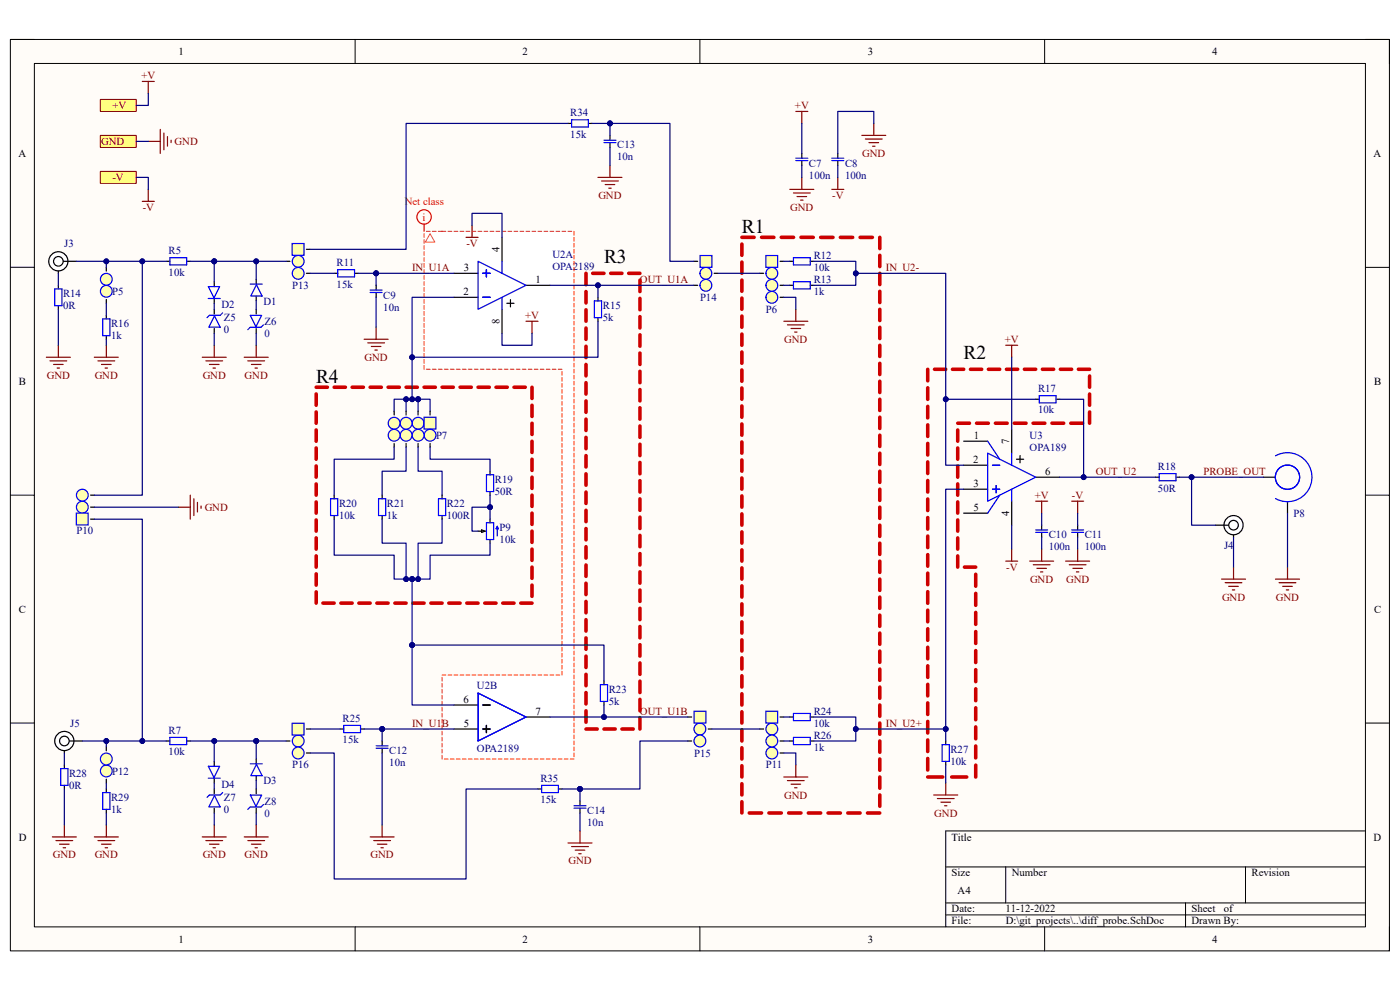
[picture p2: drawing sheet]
<svg xmlns="http://www.w3.org/2000/svg" width="297mm" height="210mm" viewBox="0 0 297 210" stroke-linecap="round" stroke-linejoin="round" font-family="sans-serif">
<path d="M2.2 8.4h292.6v193.3h-292.6z" fill-rule="evenodd" fill="#fffcf8"/>
<path d="M2.2 8.4h292.6v193.3h-292.6z" fill="none" stroke="#000" stroke-width=".21"/>
<path d="M7.3 13.5h282.4v183.1h-282.4z" fill-rule="evenodd" fill="#fffcf8"/>
<g fill="none" stroke="#000" stroke-width=".21">
<path d="M2.2 8.4h5.1M7.3 13.5h282.4v183.1h-282.4zM75.3 8.4v5.1M148.5 8.4v5.1M221.6 8.4v5.1M289.7 8.4h5.1v5.1M2.2 56.7h5.1M289.7 56.7h5.1M2.2 105h5.1M289.7 105.1h5.1M2.2 153.4h5.1M289.7 153.4h5.1"/>
<path d="M289.7 176.3h-89.1v20.3M75.3 196.6v5.1M148.5 196.6v5.1M200.6 183.9h89.1M200.6 191.5h89.1M200.6 194.1h89.1M213.4 183.9v7.6M221.6 196.6v5.1M251.5 191.5v5.1M264.2 183.9v7.6M294.8 196.6v5.1"/>
</g>
<path d="M90 49.1h31.8v111.9h-28v-17.8h25.4v-64.9h-29.2z" fill-rule="evenodd" fill="#fff"/>
<g fill="none" stroke="#000" stroke-width=".25">
<path d="M170.1 32.5v1M170.1 34.1v1M177.7 32.5v1M177.7 34.1v1M12.4 57.2v.8M70.9 58h.8M75.2 58h.8M79.8 60.5v1M79.8 62.1v1M126.9 63.1v.7M126.9 67.4v.8M167.6 60.5h.7"/>
<path d="M171.9 60.5h.8M104 100v.7M204.4 98.7h5.1M204.4 93.6h5.1M214.6 91.1v5M215.6 97.4h1.6M216.4 96.6v1.6M219.7 84.7h.8M224 84.7h.8M70.9 105v.8M70.9 109.4v.7M81.1 105v.8"/>
<path d="M81.1 109.4v.7M93.8 105v.8M93.8 109.4v.7M101.4 112.7h.8M102.2 112.4l.7 .3-.7 .2zM104 104.3v.7M104 110.1v.8M104 114.5v.7M204.4 103.8h5.1M204.4 108.9h5.1M214.6 106.3v5.1M219.7 101.2h5.1"/>
<path d="M221 111.4v1M221 112.9v1.1M228.6 111.4v1M228.6 112.9v1.1M245.2 101.2h.7M249.5 101.2h.7M72.2 154.7h.7M76.5 154.7h.8M81.1 157.2v1M81.1 158.7v1M128.1 144.5v.7M128.1 148.8v.8"/>
<path d="M167.6 157.2h.7M171.9 157.2h.8M200.6 157.2v.8M200.6 161.5v.8"/>
</g>
<g fill="none" stroke="#00f" stroke-width=".25">
<path d="M168.8 33.6h2.6M168.8 34.1h2.6M176.5 33.6h2.5M176.5 34.1h2.5M71.7 57.2h3.5v1.5h-3.5zM168.3 59.8h3.6v1.5h-3.6zM78.5 61.5h2.6M78.5 62.1h2.6M126.1 63.8h1.5v3.6h-1.5zM209.5 96.1l10.2 5.1-10.2 5.1zM209.5 93.6l2.6 3.8M210.6 98.7h1.5"/>
<path d="M214.6 96.1v2.6M220.5 83.9h3.5v1.6h-3.5zM70.1 105.8h1.6v3.6h-1.6zM80.3 105.8h1.5v3.6h-1.5zM93 105.8h1.6v3.6h-1.6zM103.2 100.7h1.5v3.6h-1.5zM103.2 110.9h1.5v3.6h-1.5zM105.5 111.7v2M105.5 111.7l.2 .5h-.5zM210.6 103.8h1.5M211.3 103v1.5M212.1 105.1l-2.6 3.8"/>
<path d="M214.6 103.8v2.5M219.7 112.4h2.6M219.7 112.9h2.6M227.4 112.4h2.5M227.4 112.9h2.5M245.9 100.5h3.6v1.5h-3.6zM72.9 153.9h3.6v1.5h-3.6zM79.8 158.2h2.5M79.8 158.7h2.5M127.4 145.2h1.5v3.6h-1.5zM168.3 156.4h3.6v1.6h-3.6zM199.9 158h1.5v3.5h-1.5z"/>
</g>
<g fill="none" stroke="#800000" stroke-width=".25">
<path d="M168.8 23.6h2.6M170.1 23.6v2.6M170.1 37.6v2.6M177.7 37.6v2.6M182.8 28.7h5.1M183.6 29.5h3.6M184.4 30.3h2M185.1 31h.5M185.4 26.2v2.5M98.9 50.4h2.5M100.1 47.8v2.6M167.6 40.2h5.1"/>
<path d="M168.3 40.9h3.6M169.1 41.7h2M169.9 42.5h.5M176.5 40.2h2.5M77.3 72h5M78 72.7h3.6M78.8 73.5h2M79.5 74.3h.5M79.8 69.4v2.6M111.6 68.2h2.5M112.9 68.2v2.5M213.4 73.2h2.5"/>
<path d="M214.6 73.2v2.6M213.4 119h2.5M214.6 116.5v2.5M218.5 119h5M219.2 119.8h3.6M219.7 106.3h2.6M221 106.3v2.6M221 116.5v2.5M226.1 119h5.1M226.8 119.8h3.6M227.4 106.3h2.5M228.6 106.3v2.6"/>
<path d="M228.6 116.5v2.5M220 120.6h2M220.7 121.3h.5M227.6 120.6h2M228.4 121.3h.5M78.5 177.5h5.1M79.3 178.3h3.5M80.1 179.1h2M80.8 179.8h.5M81.1 175v2.5M198.1 168.6h5.1M198.9 169.4h3.5"/>
<path d="M199.6 170.2h2.1M200.4 170.9h.5M200.6 166.1v2.5"/>
</g>
<circle cx="12.4" cy="55.4" r="2.04" fill="#fff"/>
<g fill="none" stroke="#000" stroke-width=".25">
<path d="M13.2 55.4h3"/>
<circle cx="12.4" cy="55.4" r="2.04"/>
</g>
<circle cx="12.4" cy="55.4" r="1.02" fill="#fff"/>
<g fill="none" stroke="#000" stroke-width=".25">
<path d="M13.7 159v.7"/>
<circle cx="12.4" cy="55.4" r="1.02"/>
</g>
<circle cx="13.7" cy="157.2" r="2.04" fill="#fff"/>
<g fill="none" stroke="#000" stroke-width=".25">
<path d="M14.5 157.2h3"/>
<circle cx="13.7" cy="157.2" r="2.04"/>
</g>
<circle cx="13.7" cy="157.2" r="1.02" fill="#fff"/>
<circle cx="13.7" cy="157.2" r="1.02" fill="none" stroke="#000" stroke-width=".25"/>
<path d="M21.3 28.7h7.6v2.6h-7.6z" fill-rule="evenodd" fill="#ffff80"/>
<path d="M21.3 28.7h7.6v2.6h-7.6z" fill="none" stroke="#800000" stroke-width=".21"/>
<path d="M21.3 21.1h7.6v2.5h-7.6z" fill-rule="evenodd" fill="#ffff80"/>
<path d="M21.3 21.1h7.6v2.5h-7.6z" fill="none" stroke="#800000" stroke-width=".21"/>
<path d="M21.3 36.4h7.6v2.5h-7.6z" fill-rule="evenodd" fill="#ffff80"/>
<path d="M21.3 36.4h7.6v2.5h-7.6z" fill="none" stroke="#800000" stroke-width=".21"/>
<path d="M261.7 113.2v.8" fill="none" stroke="#000" stroke-width=".25"/>
<circle cx="261.7" cy="111.4" r="2.04" fill="#fff"/>
<g fill="none" stroke="#000" stroke-width=".25">
<path d="M257.9 111.4h3"/>
<circle cx="261.7" cy="111.4" r="2.04"/>
</g>
<circle cx="261.7" cy="111.4" r="1.02" fill="#fff"/>
<g fill="none" stroke="#000" stroke-width=".25">
<path d="M167.6 55.4h.7M171.9 55.4h.8M268.1 101.2h2.4M273.1 106.4v2.5M167.6 152.1h.7M171.9 152.1h.8"/>
<circle cx="261.7" cy="111.4" r="1.02"/>
</g>
<g fill="none" stroke="#800000" stroke-width=".25">
<path d="M30.2 17.3h2.5M31.5 17.3v2.5M31.5 30h2.5M34 27.5v5M34.8 28.2v3.6M35.5 29v2M36.3 29.7v.5M30.2 42.7h2.5M31.5 40.2v2.5M259.2 122.9h5M259.9 123.6h3.6M260.7 124.4h2"/>
<path d="M261.4 125.1h.5M261.7 120.3v2.6M270.6 122.9h5.1M271.4 123.6h3.5M272.1 124.4h2.1M272.9 125.1h.5M273.1 120.3v2.6"/>
</g>
<g fill="none" stroke="#00f" stroke-width=".25">
<path d="M168.3 54.7h3.6v1.5h-3.6zM270.6 96.7a5.2 5.2 0 0 1 7.7 4.5 5.2 5.2 0 0 1-7.7 4.6M168.3 151.3h3.6v1.6h-3.6z"/>
<circle cx="273.1" cy="101.2" r="2.58"/>
</g>
<circle cx="88.7" cy="89.8" r="1.25" fill="#ffffb0"/>
<circle cx="88.7" cy="89.8" r="1.25" fill="none" stroke="#00f" stroke-width=".25"/>
<path d="M86.2 87.2v.8M88.7 87.2v.8M91.2 87.2v.8" fill="none" stroke="#000" stroke-width=".25"/>
<path d="M90 88.5h2.5v2.5h-2.5z" fill-rule="evenodd" fill="#ffffb0"/>
<path d="M90 88.5h2.5v2.5h-2.5z" fill="none" stroke="#00f" stroke-width=".25"/>
<circle cx="83.6" cy="89.8" r="1.25" fill="#ffffb0"/>
<circle cx="83.6" cy="89.8" r="1.25" fill="none" stroke="#00f" stroke-width=".25"/>
<circle cx="86.2" cy="92.3" r="1.25" fill="#ffffb0"/>
<circle cx="86.2" cy="92.3" r="1.25" fill="none" stroke="#00f" stroke-width=".25"/>
<circle cx="91.2" cy="92.3" r="1.25" fill="#ffffb0"/>
<circle cx="91.2" cy="92.3" r="1.25" fill="none" stroke="#00f" stroke-width=".25"/>
<circle cx="88.7" cy="92.3" r="1.25" fill="#ffffb0"/>
<circle cx="88.7" cy="92.3" r="1.25" fill="none" stroke="#00f" stroke-width=".25"/>
<circle cx="83.6" cy="92.3" r="1.25" fill="#ffffb0"/>
<circle cx="83.6" cy="92.3" r="1.25" fill="none" stroke="#00f" stroke-width=".25"/>
<circle cx="86.2" cy="89.8" r="1.25" fill="#ffffb0"/>
<g fill="none" stroke="#00f" stroke-width=".25">
<path d="M11.6 61.3h1.5v3.5h-1.5zM21.8 67.6h1.5v3.6h-1.5zM44.2 63.3h2.5M44.2 60.8h2.4l-1.2 2.4zM45.5 67l1.2 2.4h-2.4zM46.7 66.9h-2.3l-.5 .5M47.2 66.4l-.5 .5M53.1 60.3h2.5M53.1 69.4l-.5 .5M53.1 66.9h2.4l-1.2 2.4zM54.4 60.4l1.2 2.4h-2.4zM55.9 68.9l-.5 .5h-2.3"/>
<path d="M12.9 163h1.5v3.6h-1.5zM21.8 168.1h1.5v3.6h-1.5zM44.2 165.1h2.5M44.2 162.6h2.4l-1.2 2.4zM45.5 168.8l1.2 2.4h-2.4zM46.7 168.6h-2.3l-.5 .6M47.2 168.1l-.5 .5M53.1 162h2.5M53.1 171.2l-.5 .5M53.1 168.7h2.4l-1.2 2.4zM54.4 162.2l1.2 2.4h-2.4zM55.9 170.7l-.5 .5h-2.3"/>
<circle cx="86.2" cy="89.8" r="1.25"/>
</g>
<g fill="none" stroke="#000" stroke-width=".25">
<path d="M45.5 59.8v1M54.4 59.3v1M12.4 60.5v.8M12.4 64.8v.8M22.6 66.9v.7M22.6 71.2v.8M45.5 63.3v1M45.5 65.6v1M45.5 69.7v1M54.4 62.8v1M54.4 65.6v1M54.4 69.7v1"/>
<path d="M83.6 87.2v.8M83.6 94.1v.8M86.2 94.1v.8M88.7 94.1v.8M91.2 94.1v.8M13.7 162.3v.7M13.7 166.6v.8M22.6 167.4v.7M22.6 171.7v.8M45.5 161.6v1M45.5 165.1v1M45.5 167.4v1"/>
<path d="M45.5 171.5v1M54.4 161v1M54.4 164.6v1M54.4 167.4v1M54.4 171.5v1"/>
</g>
<g fill="none" stroke="#c00" stroke-width=".76">
<path d="M124.3 58v2.4M125.7 58h2.4M129.6 58h2.3M133.4 58h2.4M135.8 59.4v2.4M157.4 51.8v2.4M157.4 55.6v2.4M157.4 59.4v2.4M157.4 50.4h2.6M161.6 50.4h2.6M165.7 50.4h2.7M169.9 50.4h2.6"/>
<path d="M174.1 50.4h2.6M178.3 50.4h2.6M182.5 50.4h2.6M186.6 50.4v2.3M186.6 54.2v2.4M186.6 58v2.4M124.3 61.8v2.5M124.3 65.7v2.4M124.3 69.6v2.4M124.3 73.4v2.5M124.3 77.3v2.4M135.8 63.3v2.4"/>
<path d="M135.8 67.2v2.4M135.8 71v2.4M135.8 74.9v2.4M135.8 78.8v2.4M157.4 63.2v2.4M157.4 67v2.4M157.4 70.9v2.3M157.4 74.7v2.4M157.4 78.5v2.4M186.6 61.8v2.4M186.6 65.6v2.4M186.6 69.4v2.4"/>
<path d="M186.6 73.2v2.4M186.6 77.1v2.3M196.8 78.3v2.5M198.3 78.3h2.3M202.1 78.3h2.3M205.9 78.3h2.4M209.7 78.3h2.4M213.5 78.3h2.4M217.3 78.3h2.4M221.1 78.3h2.4M225 78.3h2.4M228.8 78.3h2.4"/>
<path d="M231.2 79.8v2.3M67.1 82.1h2.4M67.1 83.6v2.4M67.1 87.4v2.4M67.1 91.2v2.4M67.1 95v2.4M67.1 98.8v2.4M70.9 82.1h2.4M74.7 82.1h2.4M78.5 82.1h2.4M82.3 82.1h2.4M86.2 82.1h2.3"/>
<path d="M90 82.1h2.4M93.8 82.1h2.4M97.6 82.1h2.4M101.4 82.1h2.4M105.2 82.1h2.4M109.1 82.1h2.3M112.9 82.1v2.4M112.9 86v2.3M112.9 89.8v2.4M112.9 93.6v2.4M112.9 97.4v2.4M124.3 81.2v2.4"/>
<path d="M124.3 85v2.5M124.3 88.9v2.4M124.3 92.8v2.4M124.3 96.7v2.4M135.8 82.6v2.4M135.8 86.5v2.4M135.8 90.4v2.4M135.8 94.2v2.5M135.8 98.1v2.4M157.4 82.3v2.4M157.4 86.1v2.4M157.4 89.9v2.4"/>
<path d="M157.4 93.8v2.3M157.4 97.6v2.4M186.6 80.9v2.4M186.6 84.7v2.4M186.6 88.5v2.4M186.6 92.3v2.4M186.6 96.1v2.4M186.6 100v2.3M196.8 82.3v2.4M196.8 86.2v2.5M196.8 90.1v2.5M196.8 94.1v2.4"/>
<path d="M196.8 98v2.4M203.2 91.2v2.4M203.2 95v2.4M203.2 98.8v2.4M203.2 89.8h2.5M207.2 89.8h2.5M211.2 89.8h2.5M215.2 89.8h2.5M219.2 89.8h2.5M223.2 89.8h2.5M227.2 89.8h2.5M231.2 83.6v2.4"/>
<path d="M231.2 87.4v2.4M67.1 102.7v2.3M67.1 106.5v2.4M67.1 110.3v2.4M67.1 114.1v2.4M67.1 117.9v2.4M112.9 101.2v2.4M112.9 105v2.4M112.9 108.9v2.3M112.9 112.7v2.4M112.9 116.5v2.4M124.3 100.5v2.4"/>
<path d="M124.3 104.4v2.4M124.3 108.3v2.4M124.3 112.1v2.4M124.3 116v2.4M124.3 119.9v2.4M135.8 102v2.4M135.8 105.8v2.5M135.8 109.7v2.4M135.8 113.6v2.4M135.8 117.4v2.5M157.4 101.4v2.4M157.4 105.2v2.4"/>
<path d="M157.4 109v2.4M157.4 112.8v2.4M157.4 116.6v2.4M186.6 103.8v2.4M186.6 107.6v2.4M186.6 111.4v2.4M186.6 115.2v2.4M186.6 119v2.4M196.8 101.9v2.5M196.8 105.9v2.4M196.8 109.8v2.4M196.8 113.7v2.5"/>
<path d="M196.8 117.7v2.4M203.2 102.7v2.4M203.2 106.5v2.4M203.2 110.3v2.4M203.2 114.1v2.4M203.2 117.9v2.4M67.1 121.7v2.4M67.1 125.6v2.3M68.5 127.9h2.4M72.3 127.9h2.4M76.1 127.9h2.4M80 127.9h2.3"/>
<path d="M83.8 127.9h2.4M87.6 127.9h2.4M91.4 127.9h2.4M95.2 127.9h2.4M99 127.9h2.4M102.8 127.9h2.4M106.7 127.9h2.4M110.5 127.9h2.4M112.9 120.3v2.4M112.9 124.1v2.4M124.3 123.7v2.4M124.3 127.6v2.4"/>
<path d="M124.3 131.5v2.4M124.3 135.3v2.4M124.3 139.2v2.4M135.8 121.3v2.4M135.8 125.2v2.4M135.8 129v2.5M135.8 132.9v2.4M135.8 136.8v2.4M157.4 120.5v2.4M157.4 124.3v2.4M157.4 128.1v2.4M157.4 131.9v2.4"/>
<path d="M157.4 135.7v2.4M157.4 139.5v2.4M186.6 122.9v2.3M186.6 126.7v2.4M186.6 130.5v2.4M186.6 134.3v2.4M186.6 138.1v2.4M196.8 121.6v2.4M196.8 125.5v2.5M196.8 129.4v2.5M196.8 133.4v2.4M196.8 137.3v2.5"/>
<path d="M204.6 120.3h2.4M207 121.8v2.6M207 125.9v2.5M207 129.9v2.6M207 134v2.5M207 138v2.5M124.3 143v2.5M124.3 146.9v2.4M124.3 150.8v2.4M124.3 154.7h2.4M128.1 154.7h2.4M131.9 154.7h2.4"/>
<path d="M135.8 140.6v2.4M135.8 144.5v2.4M135.8 148.4v2.4M135.8 152.2v2.5M157.4 143.4v2.3M157.4 147.2v2.4M157.4 151v2.4M157.4 154.8v2.4M157.4 158.6v2.4M186.6 141.9v2.4M186.6 145.8v2.3M186.6 149.6v2.4"/>
<path d="M186.6 153.4v2.4M186.6 157.2v2.4M196.8 141.2v2.5M196.8 145.2v2.4M196.8 149.1v2.5M196.8 153v2.5M196.8 157v2.4M207 142.1v2.5M207 146.1v2.5M207 150.2v2.5M207 154.2v2.5M207 158.3v2.5"/>
<path d="M157.4 162.4v2.4M157.4 166.3v2.3M157.4 170.1v2.4M159 172.5h2.6M163.1 172.5h2.6M167.3 172.5h2.6M171.5 172.5h2.6M175.7 172.5h2.6M179.9 172.5h2.6M184 172.5h2.6M186.6 161v2.4M186.6 164.8v2.4"/>
<path d="M186.6 168.6v2.4M196.8 160.9v2.5M196.8 164.8h3.2M201.9 164.8h3.2M207 162.3v2.5"/>
</g>
<g fill="none" stroke="#800000" stroke-width=".25">
<path d="M9.8 75.8h5.1M10.6 76.6h3.6M11.4 77.3h2M12.1 78.1h.5M12.4 73.2v2.6M20 75.8h5.1M20.8 76.6h3.5M21.5 77.3h2.1M22.3 78.1h.5M22.6 73.2v2.6M42.9 75.8h5.1M43.7 76.6h3.5"/>
<path d="M44.4 77.3h2.1M45.2 78.1h.5M45.5 73.2v2.6M51.8 75.8h5.1M52.6 76.6h3.5M53.3 77.3h2.1M54.1 78.1h.5M54.4 73.2v2.6M37.8 107.6h2.6M40.4 105v5.1M41.1 105.8v3.6M41.9 106.6v2"/>
<path d="M42.7 107.3v.5M11.1 177.5h5.1M11.9 178.3h3.5M12.6 179.1h2.1M13.4 179.8h.5M13.7 175v2.5M20 177.5h5.1M20.8 178.3h3.5M21.5 179.1h2.1M22.3 179.8h.5M22.6 175v2.5M42.9 177.5h5.1"/>
<path d="M43.7 178.3h3.5M44.4 179.1h2.1M45.2 179.8h.5M45.5 175v2.5M51.8 177.5h5.1M52.6 178.3h3.5M53.3 179.1h2.1M54.1 179.8h.5M54.4 175v2.5"/>
</g>
<circle cx="22.6" cy="61.8" r="1.25" fill="#ffffb0"/>
<circle cx="22.6" cy="61.8" r="1.25" fill="none" stroke="#00f" stroke-width=".25"/>
<path d="M22.6 56.7v.8M22.6 63.5v.8" fill="none" stroke="#000" stroke-width=".25"/>
<circle cx="22.6" cy="59.2" r="1.25" fill="#ffffb0"/>
<circle cx="22.6" cy="59.2" r="1.25" fill="none" stroke="#00f" stroke-width=".25"/>
<circle cx="22.6" cy="163.6" r="1.25" fill="#ffffb0"/>
<circle cx="22.6" cy="163.6" r="1.25" fill="none" stroke="#00f" stroke-width=".25"/>
<path d="M22.6 158.5v.8M22.6 165.3v.8" fill="none" stroke="#000" stroke-width=".25"/>
<circle cx="22.6" cy="161" r="1.25" fill="#ffffb0"/>
<g fill="none" stroke="#00f" stroke-width=".25">
<path d="M101.4 55.4l10.2 5.1-10.2 5.1zM102.4 58h1.6M103.2 57.2v1.5M106.5 55.4v2.6M102.4 63.1h1.6M106.5 63.1v2.5M101.4 147l10.2 5.1-10.2 5.1zM102.4 149.6h1.6M102.4 154.7h1.6M103.2 153.9v1.5"/>
<circle cx="22.6" cy="161" r="1.25"/>
</g>
<g fill="none" stroke="#000" stroke-width=".25">
<path d="M96.3 58h5.1M106.5 50.4v5M96.3 63.1h5.1M102.4 63.1h1.6M106.5 65.6v5.1M107.5 64.3h1.6M108.3 63.6v1.5M111.6 60.5h5.1M96.3 154.7h5.1M96.3 149.6h5.1M102.4 154.7h1.6M102.4 149.6h1.6"/>
<path d="M103.2 153.9v1.5M111.6 152.1h5.1"/>
</g>
<g fill="none" stroke="#ff2d00" stroke-width=".21">
<path d="M90 49.6v.8M90 50.8v.8M90 52.1v.8M90 53.4v.8M90 54.6v.8M90 55.9v.8M90 57.2v.8M90 58.5v.8M90 59.7v.8M90.5 49.1h.7M91.7 49.1h.8M93 49.1h1.6"/>
<path d="M95.1 49.1h.8M96.3 49.1h.8M97.6 49.1h.8M98.9 49.1h.8M100.1 49.1h.8M101.4 49.1h.8M102.7 49.1h.8M104 49.1h.8M105.2 49.1h.8M106.5 49.1h.8M107.8 49.1h.8M109.1 49.1h.7"/>
<path d="M110.3 49.1h.8M111.6 49.1h.8M112.9 49.1h.8M114.1 49.1h.8M115.4 49.1h.8M116.7 49.1h.8M118 49.1h.8M119.2 49.1h.8M120.5 49.1h.8M121.8 49.1v.8M121.8 50.4v.7M121.8 51.6v.8"/>
<path d="M121.8 52.9v.8M121.8 54.2v.8M121.8 55.4v.8M121.8 56.7v.8M121.8 58v.8M121.8 59.3v.7M90 61v.8M90 62.3v.8M90 63.5v.8M90 64.8v.8M90 66.1v.8M90 67.4v.8"/>
<path d="M90 68.6v.8M90 69.9v.8M90 71.2v.8M90 72.4v.8M90 73.7v.8M90 75v.8M90 76.3v.8M90 77.5v.8M90.5 78.3h.7M91.7 78.3h.8M93 78.3h.8M94.3 78.3h.8"/>
<path d="M95.5 78.3h.8M96.8 78.3h.8M98.1 78.3h.8M99.4 78.3h.7M100.6 78.3h.8M101.9 78.3h.8M103.2 78.3h.8M104.4 78.3h.8M105.7 78.3h.8M107 78.3h.8M108.3 78.3h.8M109.5 78.3h.8"/>
<path d="M110.8 78.3h.8M112.1 78.3h.8M113.3 78.3h.8M114.6 78.3h.8M115.9 78.3h.8M117.2 78.3h.8M118.4 78.3h.8M119.2 78.8v.8M121.8 60.5v.8M121.8 61.8v.8M121.8 63.1v.8M121.8 64.3v.8"/>
<path d="M121.8 65.6v.8M121.8 66.9v.8M121.8 68.2v.8M121.8 69.4v.8M121.8 70.7v.8M121.8 72v.8M121.8 73.2v.8M121.8 74.5v.8M121.8 75.8v.8M121.8 77.1v.8M121.8 78.3v.8M121.8 79.6v.8"/>
<path d="M119.2 80.1v.8M119.2 81.4v.7M119.2 82.6v.8M119.2 83.9v.8M119.2 85.2v.8M119.2 86.4v.8M119.2 87.7v.8M119.2 89v.8M119.2 90.3v.8M119.2 91.5v.8M119.2 92.8v.8M119.2 94.1v.8"/>
<path d="M119.2 95.3v.8M119.2 96.6v.8M119.2 97.9v.8M119.2 99.2v.8M121.8 80.9v.8M121.8 82.1v.8M121.8 83.4v.8M121.8 84.7v.8M121.8 86v.8M121.8 87.2v.8M121.8 88.5v.8M121.8 89.8v.8"/>
<path d="M121.8 91.1v.7M121.8 92.3v.8M121.8 93.6v.8M121.8 94.9v.8M121.8 96.1v.8M121.8 97.4v.8M121.8 98.7v.8M121.8 100v.8M119.2 100.4v.8M119.2 101.7v.8M119.2 103v.8M119.2 104.3v.7"/>
<path d="M119.2 105.5v.8M119.2 106.8v.8M119.2 108.1v.8M119.2 109.3v.8M119.2 110.6v.8M119.2 111.9v.8M119.2 113.2v.8M119.2 114.4v.8M119.2 115.7v.8M119.2 117v.8M119.2 118.2v.8M119.2 119.5v.8"/>
<path d="M121.8 101.2v.8M121.8 102.5v.8M121.8 103.8v.8M121.8 105v.8M121.8 106.3v.8M121.8 107.6v.8M121.8 108.9v.8M121.8 110.1v.8M121.8 111.4v.8M121.8 112.7v.8M121.8 114v.7M121.8 115.2v.8"/>
<path d="M121.8 116.5v.8M121.8 117.8v.8M121.8 119v.8M119.2 120.8v.8M119.2 122.1v.8M119.2 123.3v.8M119.2 124.6v.8M119.2 125.9v.8M119.2 127.1v.8M119.2 128.4v.8M119.2 129.7v.8M119.2 131v.8"/>
<path d="M119.2 132.2v.8M119.2 133.5v.8M119.2 134.8v.8M119.2 136v.8M119.2 137.3v.8M119.2 138.6v.8M119.2 139.9v.8M121.8 120.3v.8M121.8 121.6v.8M121.8 122.9v.8M121.8 124.1v.8M121.8 125.4v.8"/>
<path d="M121.8 126.7v.8M121.8 127.9v.8M121.8 129.2v.8M121.8 130.5v.8M121.8 131.8v.8M121.8 133v.8M121.8 134.3v.8M121.8 135.6v.8M121.8 136.8v.8M121.8 138.1v.8M121.8 139.4v.8M93.8 143.7v.8"/>
<path d="M93.8 145v.7M93.8 146.2v.8M93.8 147.5v.8M93.8 148.8v.8M93.8 150v.8M93.8 151.3v.8M93.8 152.6v.8M93.8 153.9v.8M93.8 155.1v.8M93.8 156.4v.8M93.8 157.7v.8M93.8 158.9v.8"/>
<path d="M93.8 143.2h.8M95.1 143.2h.8M96.3 143.2h.8M97.6 143.2h.8M98.9 143.2h.8M100.1 143.2h.8M101.4 143.2h.8M102.7 143.2h.8M104 143.2h.8M105.2 143.2h.8M106.5 143.2h.8M107.8 143.2h.8"/>
<path d="M109.1 143.2h.7M110.3 143.2h.8M111.6 143.2h.8M112.9 143.2h.8M114.1 143.2h.8M115.4 143.2h.8M116.7 143.2h.8M118 143.2h.8M119.2 141.1v.8M119.2 142.4v.8M121.8 140.7v.8M121.8 141.9v.8"/>
<path d="M121.8 143.2v.8M121.8 144.5v.8M121.8 145.7v.8M121.8 147v.8M121.8 148.3v.8M121.8 149.6v.8M121.8 150.8v.8M121.8 152.1v.8M121.8 153.4v.8M121.8 154.7v.7M121.8 155.9v.8M121.8 157.2v.8"/>
<path d="M121.8 158.5v.8M121.8 159.7v.8M93.8 160.2v.8M94.3 161h.8M95.5 161h.8M96.8 161h.8M98.1 161h.8M99.4 161h.7M100.6 161h.8M101.9 161h.8M103.2 161h.8M104.4 161h.8"/>
<path d="M105.7 161h.8M107 161h.8M108.3 161h.8M109.5 161h.8M110.8 161h.8M112.1 161h.8M113.3 161h.8M114.6 161h.8M115.9 161h.8M117.2 161h.8M118.4 161h.8M119.7 161h.8"/>
<path d="M121 161h.8"/>
</g>
<path d="M91.2 49.6l1.1 1.8h-2.1z" fill="none" stroke="#ff5733" stroke-width=".21"/>
<g fill="none" stroke="#f00" stroke-width=".25">
<path d="M90 47.6v1.5"/>
<circle cx="90" cy="46" r="1.53"/>
</g>
<circle cx="163.7" cy="58" r="1.25" fill="#ffffb0"/>
<circle cx="163.7" cy="58" r="1.25" fill="none" stroke="#00f" stroke-width=".25"/>
<path d="M161.2 58h.8M165.5 55.4h.8M165.5 60.5h.8" fill="none" stroke="#000" stroke-width=".25"/>
<path d="M162.5 54.2h2.5v2.5h-2.5z" fill-rule="evenodd" fill="#ffffb0"/>
<path d="M162.5 54.2h2.5v2.5h-2.5z" fill="none" stroke="#00f" stroke-width=".25"/>
<circle cx="163.7" cy="63.1" r="1.25" fill="#ffffb0"/>
<circle cx="163.7" cy="63.1" r="1.25" fill="none" stroke="#00f" stroke-width=".25"/>
<circle cx="163.7" cy="60.5" r="1.25" fill="#ffffb0"/>
<circle cx="163.7" cy="60.5" r="1.25" fill="none" stroke="#00f" stroke-width=".25"/>
<path d="M165.5 63.1h.8" fill="none" stroke="#000" stroke-width=".25"/>
<circle cx="163.7" cy="154.7" r="1.25" fill="#ffffb0"/>
<circle cx="163.7" cy="154.7" r="1.25" fill="none" stroke="#00f" stroke-width=".25"/>
<path d="M161.2 154.7h.8M165.5 152.1h.8M165.5 157.2h.8" fill="none" stroke="#000" stroke-width=".25"/>
<path d="M162.5 150.9h2.5v2.5h-2.5z" fill-rule="evenodd" fill="#ffffb0"/>
<path d="M162.5 150.9h2.5v2.5h-2.5z" fill="none" stroke="#00f" stroke-width=".25"/>
<circle cx="163.7" cy="159.7" r="1.25" fill="#ffffb0"/>
<circle cx="163.7" cy="159.7" r="1.25" fill="none" stroke="#00f" stroke-width=".25"/>
<circle cx="163.7" cy="157.2" r="1.25" fill="#ffffb0"/>
<circle cx="163.7" cy="157.2" r="1.25" fill="none" stroke="#00f" stroke-width=".25"/>
<path d="M165.5 159.7h.8" fill="none" stroke="#000" stroke-width=".25"/>
<path d="M166.3 68.2h5.1M167.1 68.9h3.5M167.8 69.7h2.1M168.6 70.4h.5M168.8 65.6v2.6M166.3 164.8h5.1M167.1 165.6h3.5M167.8 166.4h2.1M168.6 167.1h.5M168.8 162.3v2.5" fill="none" stroke="#800000" stroke-width=".25"/>
<circle cx="63.3" cy="55.4" r="1.25" fill="#ffffb0"/>
<circle cx="63.3" cy="55.4" r="1.25" fill="none" stroke="#00f" stroke-width=".25"/>
<path d="M60.7 55.4h.8M65 52.9h.8M65 58h.8" fill="none" stroke="#000" stroke-width=".25"/>
<path d="M62 51.7h2.5v2.5h-2.5z" fill-rule="evenodd" fill="#ffffb0"/>
<path d="M62 51.7h2.5v2.5h-2.5z" fill="none" stroke="#00f" stroke-width=".25"/>
<circle cx="63.3" cy="58" r="1.25" fill="#ffffb0"/>
<circle cx="63.3" cy="58" r="1.25" fill="none" stroke="#00f" stroke-width=".25"/>
<circle cx="149.8" cy="58" r="1.25" fill="#ffffb0"/>
<circle cx="149.8" cy="58" r="1.25" fill="none" stroke="#00f" stroke-width=".25"/>
<path d="M147.2 55.4h.8M151.5 58h.8M147.2 60.5h.8" fill="none" stroke="#000" stroke-width=".25"/>
<path d="M148.5 54.2h2.5v2.5h-2.5z" fill-rule="evenodd" fill="#ffffb0"/>
<path d="M148.5 54.2h2.5v2.5h-2.5z" fill="none" stroke="#00f" stroke-width=".25"/>
<circle cx="149.8" cy="60.5" r="1.25" fill="#ffffb0"/>
<circle cx="149.8" cy="60.5" r="1.25" fill="none" stroke="#00f" stroke-width=".25"/>
<circle cx="148.5" cy="154.7" r="1.25" fill="#ffffb0"/>
<circle cx="148.5" cy="154.7" r="1.25" fill="none" stroke="#00f" stroke-width=".25"/>
<path d="M145.9 152.1h.8M145.9 157.2h.8M150.2 154.7h.8" fill="none" stroke="#000" stroke-width=".25"/>
<path d="M147.3 150.9h2.5v2.5h-2.5z" fill-rule="evenodd" fill="#ffffb0"/>
<path d="M147.3 150.9h2.5v2.5h-2.5z" fill="none" stroke="#00f" stroke-width=".25"/>
<circle cx="148.5" cy="157.2" r="1.25" fill="#ffffb0"/>
<circle cx="148.5" cy="157.2" r="1.25" fill="none" stroke="#00f" stroke-width=".25"/>
<circle cx="63.3" cy="157.2" r="1.25" fill="#ffffb0"/>
<circle cx="63.3" cy="157.2" r="1.25" fill="none" stroke="#00f" stroke-width=".25"/>
<path d="M60.7 157.2h.8M65 154.7h.8M65 159.7h.8" fill="none" stroke="#000" stroke-width=".25"/>
<path d="M62 153.4h2.5v2.5h-2.5z" fill-rule="evenodd" fill="#ffffb0"/>
<path d="M62 153.4h2.5v2.5h-2.5z" fill="none" stroke="#00f" stroke-width=".25"/>
<circle cx="63.3" cy="159.7" r="1.25" fill="#ffffb0"/>
<circle cx="63.3" cy="159.7" r="1.25" fill="none" stroke="#00f" stroke-width=".25"/>
<circle cx="17.5" cy="107.6" r="1.25" fill="#ffffb0"/>
<circle cx="17.5" cy="107.6" r="1.25" fill="none" stroke="#00f" stroke-width=".25"/>
<path d="M19.2 110.1h.8M19.2 107.6h.8M19.2 105h.8" fill="none" stroke="#000" stroke-width=".25"/>
<path d="M16.2 108.9h2.5v2.5h-2.5z" fill-rule="evenodd" fill="#ffffb0"/>
<path d="M16.2 108.9h2.5v2.5h-2.5z" fill="none" stroke="#00f" stroke-width=".25"/>
<circle cx="17.5" cy="105" r="1.25" fill="#ffffb0"/>
<g fill="none" stroke="#00f" stroke-width=".25">
<path d="M121.3 25.4h3.5v1.5h-3.5zM128.1 29.7h2.6M128.1 30.3h2.6M36 54.7h3.6v1.5h-3.6zM36 156.4h3.6v1.6h-3.6zM114.9 166.6h3.6v1.5h-3.6zM121.8 170.9h2.5M121.8 171.4h2.5"/>
<circle cx="17.5" cy="105" r="1.25"/>
</g>
<path d="M120.5 26.2h.8M124.8 26.2h.8M129.4 28.7v1M129.4 30.3v1M35.3 55.4h.7M39.6 55.4h.8M35.3 157.2h.7M39.6 157.2h.8M114.1 167.4h.8M118.5 167.4h.7M123 169.9v1M123 171.5v1" fill="none" stroke="#000" stroke-width=".25"/>
<path d="M126.9 37.6h5M127.6 38.4h3.6M128.4 39.2h2M129.1 39.9h.6M129.4 35.1v2.5M120.5 178.8h5.1M121.3 179.6h3.5M123 176.3v2.5M122 180.4h2.1M122.8 181.1h.5" fill="none" stroke="#800000" stroke-width=".25"/>
<path d="M224.8 84.7h5.1v16.5h-5.1" fill="none" stroke="#000080" stroke-width=".25"/>
<circle cx="229.9" cy="101.2" r=".51" fill="#000080"/>
<circle cx="229.9" cy="101.2" r=".51" fill="none" stroke="#000080" stroke-width=".21"/>
<path d="M214.6 75.8v15.3M219.7 84.7h-19.1v14h3.8M214.6 111.4v5.1" fill="none" stroke="#000080" stroke-width=".25"/>
<circle cx="200.6" cy="84.7" r=".51" fill="#000080"/>
<circle cx="200.6" cy="84.7" r=".51" fill="none" stroke="#000080" stroke-width=".21"/>
<path d="M170.1 26.2v6.3M170.1 35.1v2.5M177.7 35.1v2.5M185.4 26.2v-2.6h-7.7v8.9M221 108.9v2.5M221 114v2.5M228.6 108.9v2.5M228.6 114v2.5M229.9 101.2h15.3M200.6 162.3v3.8" fill="none" stroke="#000080" stroke-width=".25"/>
<circle cx="229.9" cy="101.2" r=".51" fill="#000080"/>
<circle cx="229.9" cy="101.2" r=".51" fill="none" stroke="#000080" stroke-width=".21"/>
<path d="M81.1 154.7v2.5" fill="none" stroke="#000080" stroke-width=".25"/>
<circle cx="81.1" cy="154.7" r=".51" fill="#000080"/>
<circle cx="81.1" cy="154.7" r=".51" fill="none" stroke="#000080" stroke-width=".21"/>
<path d="M79.8 58v2.5M81.1 159.7v15.3" fill="none" stroke="#000080" stroke-width=".25"/>
<circle cx="79.8" cy="58" r=".51" fill="#000080"/>
<circle cx="79.8" cy="58" r=".51" fill="none" stroke="#000080" stroke-width=".21"/>
<path d="M76 58h3.8M79.8 63.1v6.3" fill="none" stroke="#000080" stroke-width=".25"/>
<circle cx="79.8" cy="58" r=".51" fill="#000080"/>
<circle cx="79.8" cy="58" r=".51" fill="none" stroke="#000080" stroke-width=".21"/>
<path d="M77.3 154.7h3.8" fill="none" stroke="#000080" stroke-width=".25"/>
<circle cx="81.1" cy="154.7" r=".51" fill="#000080"/>
<circle cx="81.1" cy="154.7" r=".51" fill="none" stroke="#000080" stroke-width=".21"/>
<path d="M96.3 63.1h-8.9v12.7" fill="none" stroke="#000080" stroke-width=".25"/>
<circle cx="87.4" cy="75.8" r=".51" fill="#000080"/>
<circle cx="87.4" cy="75.8" r=".51" fill="none" stroke="#000080" stroke-width=".21"/>
<path d="M100.1 47.8v-2.5h6.4v5.1M106.5 70.7v2.5h6.4v-2.5M104 107.6h-3.9v5.1h1.3" fill="none" stroke="#000080" stroke-width=".25"/>
<circle cx="104" cy="107.6" r=".51" fill="#000080"/>
<circle cx="104" cy="107.6" r=".51" fill="none" stroke="#000080" stroke-width=".21"/>
<path d="M31.5 19.8v2.6h-2.6M28.9 37.6h2.6v2.6M28.9 30h2.6M252.8 101.2v10.2h5.1" fill="none" stroke="#000080" stroke-width=".25"/>
<circle cx="252.8" cy="101.2" r=".51" fill="#000080"/>
<circle cx="252.8" cy="101.2" r=".51" fill="none" stroke="#000080" stroke-width=".21"/>
<path d="M104 105v5.1M261.7 114v6.3M273.1 108.9v11.4" fill="none" stroke="#000080" stroke-width=".25"/>
<circle cx="104" cy="107.6" r=".51" fill="#000080"/>
<circle cx="104" cy="107.6" r=".51" fill="none" stroke="#000080" stroke-width=".21"/>
<path d="M83.6 94.9v2.5h-12.7v7.6M86.2 94.9v5.1h-5.1v5M86.2 84.7v2.5M88.7 94.9v5.1h5.1v5M91.2 94.9v2.5h12.8v2.6" fill="none" stroke="#000080" stroke-width=".25"/>
<circle cx="86.2" cy="84.7" r=".51" fill="#000080"/>
<circle cx="86.2" cy="84.7" r=".51" fill="none" stroke="#000080" stroke-width=".21"/>
<path d="M88.7 84.7v2.5" fill="none" stroke="#000080" stroke-width=".25"/>
<circle cx="88.7" cy="84.7" r=".51" fill="#000080"/>
<circle cx="88.7" cy="84.7" r=".51" fill="none" stroke="#000080" stroke-width=".21"/>
<path d="M166.3 55.4h1.3M172.7 55.4h8.9v2.6h19v26.7M166.3 60.5h1.3" fill="none" stroke="#000080" stroke-width=".25"/>
<circle cx="181.6" cy="58" r=".51" fill="#000080"/>
<circle cx="181.6" cy="58" r=".51" fill="none" stroke="#000080" stroke-width=".21"/>
<circle cx="200.6" cy="84.7" r=".51" fill="#000080"/>
<circle cx="200.6" cy="84.7" r=".51" fill="none" stroke="#000080" stroke-width=".21"/>
<path d="M181.6 58v2.5h-8.9" fill="none" stroke="#000080" stroke-width=".25"/>
<circle cx="181.6" cy="58" r=".51" fill="#000080"/>
<circle cx="181.6" cy="58" r=".51" fill="none" stroke="#000080" stroke-width=".21"/>
<path d="M166.3 157.2h1.3M166.3 152.1h1.3M172.7 152.1h8.9v2.6" fill="none" stroke="#000080" stroke-width=".25"/>
<circle cx="181.6" cy="154.7" r=".51" fill="#000080"/>
<circle cx="181.6" cy="154.7" r=".51" fill="none" stroke="#000080" stroke-width=".21"/>
<path d="M116.7 152.1h11.4" fill="none" stroke="#000080" stroke-width=".25"/>
<circle cx="128.1" cy="152.1" r=".51" fill="#000080"/>
<circle cx="128.1" cy="152.1" r=".51" fill="none" stroke="#000080" stroke-width=".21"/>
<path d="M70.9 110.1v7.7h12.7v5.1h2.6" fill="none" stroke="#000080" stroke-width=".25"/>
<circle cx="86.2" cy="122.9" r=".51" fill="#000080"/>
<circle cx="86.2" cy="122.9" r=".51" fill="none" stroke="#000080" stroke-width=".21"/>
<path d="M87.4 122.9v13.9" fill="none" stroke="#000080" stroke-width=".25"/>
<circle cx="87.4" cy="122.9" r=".51" fill="#000080"/>
<circle cx="87.4" cy="122.9" r=".51" fill="none" stroke="#000080" stroke-width=".21"/>
<circle cx="87.4" cy="136.8" r=".51" fill="#000080"/>
<circle cx="87.4" cy="136.8" r=".51" fill="none" stroke="#000080" stroke-width=".21"/>
<path d="M104 115.2v2.6h-12.8v5.1h-2.5" fill="none" stroke="#000080" stroke-width=".25"/>
<circle cx="88.7" cy="122.9" r=".51" fill="#000080"/>
<circle cx="88.7" cy="122.9" r=".51" fill="none" stroke="#000080" stroke-width=".21"/>
<path d="M81.1 110.1v5.1h5.1v7.7h1.2" fill="none" stroke="#000080" stroke-width=".25"/>
<circle cx="86.2" cy="122.9" r=".51" fill="#000080"/>
<circle cx="86.2" cy="122.9" r=".51" fill="none" stroke="#000080" stroke-width=".21"/>
<circle cx="87.4" cy="122.9" r=".51" fill="#000080"/>
<circle cx="87.4" cy="122.9" r=".51" fill="none" stroke="#000080" stroke-width=".21"/>
<path d="M93.8 110.1v5.1h-5.1v7.7h-1.3" fill="none" stroke="#000080" stroke-width=".25"/>
<circle cx="88.7" cy="122.9" r=".51" fill="#000080"/>
<circle cx="88.7" cy="122.9" r=".51" fill="none" stroke="#000080" stroke-width=".21"/>
<circle cx="87.4" cy="122.9" r=".51" fill="#000080"/>
<circle cx="87.4" cy="122.9" r=".51" fill="none" stroke="#000080" stroke-width=".21"/>
<path d="M128.1 149.6v2.5h17.8" fill="none" stroke="#000080" stroke-width=".25"/>
<circle cx="128.1" cy="152.1" r=".51" fill="#000080"/>
<circle cx="128.1" cy="152.1" r=".51" fill="none" stroke="#000080" stroke-width=".21"/>
<path d="M87.4 136.8h40.7v7.7" fill="none" stroke="#000080" stroke-width=".25"/>
<circle cx="87.4" cy="136.8" r=".51" fill="#000080"/>
<circle cx="87.4" cy="136.8" r=".51" fill="none" stroke="#000080" stroke-width=".21"/>
<path d="M88.7 84.7h-5.1v2.5" fill="none" stroke="#000080" stroke-width=".25"/>
<circle cx="86.2" cy="84.7" r=".51" fill="#000080"/>
<circle cx="86.2" cy="84.7" r=".51" fill="none" stroke="#000080" stroke-width=".21"/>
<circle cx="87.4" cy="84.7" r=".51" fill="#000080"/>
<circle cx="87.4" cy="84.7" r=".51" fill="none" stroke="#000080" stroke-width=".21"/>
<circle cx="88.7" cy="84.7" r=".51" fill="#000080"/>
<circle cx="88.7" cy="84.7" r=".51" fill="none" stroke="#000080" stroke-width=".21"/>
<path d="M88.7 84.7h2.5v2.5" fill="none" stroke="#000080" stroke-width=".25"/>
<circle cx="88.7" cy="84.7" r=".51" fill="#000080"/>
<circle cx="88.7" cy="84.7" r=".51" fill="none" stroke="#000080" stroke-width=".21"/>
<path d="M126.9 68.2v7.6h-39.5v8.9" fill="none" stroke="#000080" stroke-width=".25"/>
<circle cx="87.4" cy="75.8" r=".51" fill="#000080"/>
<circle cx="87.4" cy="75.8" r=".51" fill="none" stroke="#000080" stroke-width=".21"/>
<circle cx="87.4" cy="84.7" r=".51" fill="#000080"/>
<circle cx="87.4" cy="84.7" r=".51" fill="none" stroke="#000080" stroke-width=".21"/>
<path d="M250.2 101.2h17.9" fill="none" stroke="#000080" stroke-width=".25"/>
<circle cx="252.8" cy="101.2" r=".51" fill="#000080"/>
<circle cx="252.8" cy="101.2" r=".51" fill="none" stroke="#000080" stroke-width=".21"/>
<path d="M87.4 136.8v12.8h8.9" fill="none" stroke="#000080" stroke-width=".25"/>
<circle cx="87.4" cy="136.8" r=".51" fill="#000080"/>
<circle cx="87.4" cy="136.8" r=".51" fill="none" stroke="#000080" stroke-width=".21"/>
<path d="M20 107.6h17.8M13.7 159.7v2.6M54.4 157.2v3.8M13.7 167.4v7.6M45.5 166.1v1.3M45.5 172.5v2.5M54.4 165.6v1.8M54.4 172.5v2.5" fill="none" stroke="#000080" stroke-width=".25"/>
<circle cx="54.4" cy="157.2" r=".51" fill="#000080"/>
<circle cx="54.4" cy="157.2" r=".51" fill="none" stroke="#000080" stroke-width=".21"/>
<path d="M12.4 58v2.5M30.2 55.4v49.6h-10.2M45.5 64.3v1.3M45.5 70.7v2.5" fill="none" stroke="#000080" stroke-width=".25"/>
<circle cx="30.2" cy="55.4" r=".51" fill="#000080"/>
<circle cx="30.2" cy="55.4" r=".51" fill="none" stroke="#000080" stroke-width=".21"/>
<path d="M20 110.1h10.2v47.1" fill="none" stroke="#000080" stroke-width=".25"/>
<circle cx="30.2" cy="157.2" r=".51" fill="#000080"/>
<circle cx="30.2" cy="157.2" r=".51" fill="none" stroke="#000080" stroke-width=".21"/>
<path d="M22.6 55.4v1.3M12.4 65.6v7.6M22.6 64.3v2.6M22.6 72v1.2M54.4 63.8v1.8M54.4 70.7v2.5M22.6 172.5v2.5" fill="none" stroke="#000080" stroke-width=".25"/>
<circle cx="22.6" cy="55.4" r=".51" fill="#000080"/>
<circle cx="22.6" cy="55.4" r=".51" fill="none" stroke="#000080" stroke-width=".21"/>
<path d="M22.6 157.2v1.3M22.6 166.1v1.3" fill="none" stroke="#000080" stroke-width=".25"/>
<circle cx="22.6" cy="157.2" r=".51" fill="#000080"/>
<circle cx="22.6" cy="157.2" r=".51" fill="none" stroke="#000080" stroke-width=".21"/>
<path d="M40.4 55.4h5.1" fill="none" stroke="#000080" stroke-width=".25"/>
<circle cx="45.5" cy="55.4" r=".51" fill="#000080"/>
<circle cx="45.5" cy="55.4" r=".51" fill="none" stroke="#000080" stroke-width=".21"/>
<path d="M54.4 55.4v3.9" fill="none" stroke="#000080" stroke-width=".25"/>
<circle cx="54.4" cy="55.4" r=".51" fill="#000080"/>
<circle cx="54.4" cy="55.4" r=".51" fill="none" stroke="#000080" stroke-width=".21"/>
<path d="M45.5 55.4h15.2M152.3 58h8.9M166.3 63.1h2.5v2.5M166.3 159.7h2.5v2.6" fill="none" stroke="#000080" stroke-width=".25"/>
<circle cx="45.5" cy="55.4" r=".51" fill="#000080"/>
<circle cx="45.5" cy="55.4" r=".51" fill="none" stroke="#000080" stroke-width=".21"/>
<circle cx="54.4" cy="55.4" r=".51" fill="#000080"/>
<circle cx="54.4" cy="55.4" r=".51" fill="none" stroke="#000080" stroke-width=".21"/>
<path d="M151 154.7h10.2M200.6 154.7h-19v2.5h-8.9" fill="none" stroke="#000080" stroke-width=".25"/>
<circle cx="181.6" cy="154.7" r=".51" fill="#000080"/>
<circle cx="181.6" cy="154.7" r=".51" fill="none" stroke="#000080" stroke-width=".21"/>
<circle cx="200.6" cy="154.7" r=".51" fill="#000080"/>
<circle cx="200.6" cy="154.7" r=".51" fill="none" stroke="#000080" stroke-width=".21"/>
<path d="M204.4 103.8h-3.8v53.4" fill="none" stroke="#000080" stroke-width=".25"/>
<circle cx="200.6" cy="154.7" r=".51" fill="#000080"/>
<circle cx="200.6" cy="154.7" r=".51" fill="none" stroke="#000080" stroke-width=".21"/>
<path d="M16.2 55.4h19.1" fill="none" stroke="#000080" stroke-width=".25"/>
<circle cx="30.2" cy="55.4" r=".51" fill="#000080"/>
<circle cx="30.2" cy="55.4" r=".51" fill="none" stroke="#000080" stroke-width=".21"/>
<circle cx="22.6" cy="55.4" r=".51" fill="#000080"/>
<circle cx="22.6" cy="55.4" r=".51" fill="none" stroke="#000080" stroke-width=".21"/>
<path d="M79.8 58h16.5" fill="none" stroke="#000080" stroke-width=".25"/>
<circle cx="79.8" cy="58" r=".51" fill="#000080"/>
<circle cx="79.8" cy="58" r=".51" fill="none" stroke="#000080" stroke-width=".21"/>
<path d="M65.8 58h5.1M65.8 154.7h6.4M81.1 154.7h15.2" fill="none" stroke="#000080" stroke-width=".25"/>
<circle cx="81.1" cy="154.7" r=".51" fill="#000080"/>
<circle cx="81.1" cy="154.7" r=".51" fill="none" stroke="#000080" stroke-width=".21"/>
<path d="M116.7 60.5h30.5" fill="none" stroke="#000080" stroke-width=".25"/>
<circle cx="126.9" cy="60.5" r=".51" fill="#000080"/>
<circle cx="126.9" cy="60.5" r=".51" fill="none" stroke="#000080" stroke-width=".21"/>
<path d="M126.9 60.5v2.6" fill="none" stroke="#000080" stroke-width=".25"/>
<circle cx="126.9" cy="60.5" r=".51" fill="#000080"/>
<circle cx="126.9" cy="60.5" r=".51" fill="none" stroke="#000080" stroke-width=".21"/>
<path d="M65.8 159.7h5.1v26.8h28v-19.1h15.2M145.9 157.2h-10.1v10.2h-12.8" fill="none" stroke="#000080" stroke-width=".25"/>
<circle cx="123" cy="167.4" r=".51" fill="#000080"/>
<circle cx="123" cy="167.4" r=".51" fill="none" stroke="#000080" stroke-width=".21"/>
<path d="M123 167.4v2.5" fill="none" stroke="#000080" stroke-width=".25"/>
<circle cx="123" cy="167.4" r=".51" fill="#000080"/>
<circle cx="123" cy="167.4" r=".51" fill="none" stroke="#000080" stroke-width=".21"/>
<path d="M119.2 167.4h3.8" fill="none" stroke="#000080" stroke-width=".25"/>
<circle cx="123" cy="167.4" r=".51" fill="#000080"/>
<circle cx="123" cy="167.4" r=".51" fill="none" stroke="#000080" stroke-width=".21"/>
<path d="M120.5 26.2h-34.3v26.7h-20.4M129.4 26.2h12.7v29.2h5.1M123 172.5v3.8" fill="none" stroke="#000080" stroke-width=".25"/>
<circle cx="129.4" cy="26.2" r=".51" fill="#000080"/>
<circle cx="129.4" cy="26.2" r=".51" fill="none" stroke="#000080" stroke-width=".21"/>
<path d="M129.4 26.2v2.5" fill="none" stroke="#000080" stroke-width=".25"/>
<circle cx="129.4" cy="26.2" r=".51" fill="#000080"/>
<circle cx="129.4" cy="26.2" r=".51" fill="none" stroke="#000080" stroke-width=".21"/>
<path d="M125.6 26.2h3.8" fill="none" stroke="#000080" stroke-width=".25"/>
<circle cx="129.4" cy="26.2" r=".51" fill="#000080"/>
<circle cx="129.4" cy="26.2" r=".51" fill="none" stroke="#000080" stroke-width=".21"/>
<path d="M129.4 31.3v3.8M17.5 157.2h17.8" fill="none" stroke="#000080" stroke-width=".25"/>
<circle cx="22.6" cy="157.2" r=".51" fill="#000080"/>
<circle cx="22.6" cy="157.2" r=".51" fill="none" stroke="#000080" stroke-width=".21"/>
<circle cx="30.2" cy="157.2" r=".51" fill="#000080"/>
<circle cx="30.2" cy="157.2" r=".51" fill="none" stroke="#000080" stroke-width=".21"/>
<path d="M45.5 55.4v4.4" fill="none" stroke="#000080" stroke-width=".25"/>
<circle cx="45.5" cy="55.4" r=".51" fill="#000080"/>
<circle cx="45.5" cy="55.4" r=".51" fill="none" stroke="#000080" stroke-width=".21"/>
<path d="M54.4 157.2h6.3" fill="none" stroke="#000080" stroke-width=".25"/>
<circle cx="54.4" cy="157.2" r=".51" fill="#000080"/>
<circle cx="54.4" cy="157.2" r=".51" fill="none" stroke="#000080" stroke-width=".21"/>
<path d="M45.5 157.2h8.9" fill="none" stroke="#000080" stroke-width=".25"/>
<circle cx="45.5" cy="157.2" r=".51" fill="#000080"/>
<circle cx="45.5" cy="157.2" r=".51" fill="none" stroke="#000080" stroke-width=".21"/>
<circle cx="54.4" cy="157.2" r=".51" fill="#000080"/>
<circle cx="54.4" cy="157.2" r=".51" fill="none" stroke="#000080" stroke-width=".21"/>
<path d="M40.4 157.2h5.1v4.4" fill="none" stroke="#000080" stroke-width=".25"/>
<circle cx="45.5" cy="157.2" r=".51" fill="#000080"/>
<circle cx="45.5" cy="157.2" r=".51" fill="none" stroke="#000080" stroke-width=".21"/>
<g font-size="4.1">
<text x="157.4" y="49.4">R1</text>
<text x="128.1" y="55.8">R3</text>
<text x="204.4" y="76.2">R2</text>
<text x="67.1" y="81.2">R4</text>
</g>
<g font-size="2.3">
<text x="37.9" y="11.7">1</text>
<text x="110.9" y="11.7">2</text>
<text x="184.1" y="11.7">3</text>
<text x="257.1" y="11.7">4</text>
<text x="3.9" y="33.3">A</text>
<text x="291.4" y="33.3">A</text>
<text x="106" y="53.4" transform="rotate(-90 106 53.4)">4</text>
<text x="98.4" y="57.4">3</text>
<text x="113.6" y="60">1</text>
<text x="98.3" y="62.6">2</text>
<text x="106" y="68.7" transform="rotate(-90 106 68.7)">8</text>
<text x="4" y="81.6">B</text>
<text x="291.5" y="81.6">B</text>
<text x="206.6" y="93.1">1</text>
<text x="214.1" y="94.1" transform="rotate(-90 214.1 94.1)">7</text>
<text x="206.5" y="98.2">2</text>
<text x="221.7" y="100.7">6</text>
<text x="206.5" y="103.3">3</text>
<text x="206.5" y="108.3">5</text>
<text x="214.1" y="109.4" transform="rotate(-90 214.1 109.4)">4</text>
<text x="4" y="130">C</text>
<text x="291.5" y="130">C</text>
<text x="98.3" y="149.1">6</text>
<text x="98.4" y="154.1">5</text>
<text x="113.6" y="151.6">7</text>
<text x="4" y="178.3">D</text>
<text x="201.9" y="178.3">Title</text>
<text x="291.4" y="178.3">D</text>
<text x="201.9" y="185.9">Size</text>
<text x="214.6" y="185.9">Number</text>
<text x="265.5" y="185.9">Revision</text>
<text x="203.2" y="189.7">A4</text>
<text x="201.9" y="193.5">Date:</text>
<text x="201.9" y="196.1">File:</text>
<text x="213.3" y="193.5">11-12-2022</text>
<text x="213.4" y="196.1">D:\git_projects\..\diff_probe.SchDoc</text>
<text x="252.8" y="196.1">Drawn By:</text>
<text x="252.8" y="193.5">Sheet</text>
<text x="259.6" y="193.5">of</text>
<text x="37.9" y="199.9">1</text>
<text x="110.9" y="199.9">2</text>
<text x="184.1" y="199.9">3</text>
<text x="257.1" y="199.9">4</text>
</g>
<g font-size="2.3" fill="#800000">
<text x="30" y="16.8">+V</text>
<text x="23.8" y="23.1">+V</text>
<text x="168.7" y="23.1">+V</text>
<text x="21.5" y="30.7">GND</text>
<text x="37" y="30.7">GND</text>
<text x="182.9" y="33.3">GND</text>
<text x="23.8" y="38.4">-V</text>
<text x="30.3" y="44.7">-V</text>
<text x="127" y="42.2">GND</text>
<text x="167.6" y="44.7">GND</text>
<text x="176.5" y="42.2">-V</text>
<text x="98.9" y="52.4">-V</text>
<text x="87.4" y="57.4">IN_U1A</text>
<text x="135.8" y="60">OUT_U1A</text>
<text x="187.9" y="57.4">IN_U2-</text>
<text x="111.4" y="67.6">+V</text>
<text x="77.3" y="76.5">GND</text>
<text x="166.4" y="72.7">GND</text>
<text x="213.1" y="72.7">+V</text>
<text x="9.9" y="80.3">GND</text>
<text x="20.1" y="80.3">GND</text>
<text x="43" y="80.3">GND</text>
<text x="51.9" y="80.3">GND</text>
<text x="232.5" y="100.7">OUT_U2</text>
<text x="255.3" y="100.7">PROBE_OUT</text>
<text x="219.5" y="105.8">+V</text>
<text x="227.4" y="105.8">-V</text>
<text x="43.4" y="108.3">GND</text>
<text x="213.4" y="121.1">-V</text>
<text x="218.5" y="123.6">GND</text>
<text x="226.2" y="123.6">GND</text>
<text x="259.2" y="127.4">GND</text>
<text x="270.7" y="127.4">GND</text>
<text x="87.4" y="154.1">IN_U1B</text>
<text x="135.8" y="151.6">OUT_U1B</text>
<text x="187.9" y="154.1">IN_U2+</text>
<text x="166.4" y="169.4">GND</text>
<text x="198.2" y="173.2">GND</text>
<text x="11.2" y="182.1">GND</text>
<text x="20.1" y="182.1">GND</text>
<text x="43" y="182.1">GND</text>
<text x="51.9" y="182.1">GND</text>
<text x="78.6" y="182.1">GND</text>
<text x="120.6" y="183.4">GND</text>
</g>
<g font-size="2.3" fill="#000080">
<text x="121" y="29.2">15k</text>
<text x="121" y="24.6">R34</text>
<text x="130.9" y="34">10n</text>
<text x="130.9" y="31.5">C13</text>
<text x="171.6" y="35.3">C7</text>
<text x="179.3" y="35.3">C8</text>
<text x="171.6" y="37.9">100n</text>
<text x="179.3" y="37.9">100n</text>
<text x="13.6" y="52.4">J3</text>
<text x="35.8" y="53.9">R5</text>
<text x="35.8" y="58.5">10k</text>
<text x="71.4" y="56.4">R11</text>
<text x="117.2" y="54.7">U2A</text>
<text x="117.2" y="57.2">OPA2189</text>
<text x="172.6" y="60">R13</text>
<text x="172.6" y="57.4">10k</text>
<text x="172.6" y="54.9">R12</text>
<text x="13.4" y="65.6">0R</text>
<text x="13.4" y="63.1">R14</text>
<text x="23.8" y="62.6">P5</text>
<text x="47" y="65.4">D2</text>
<text x="55.9" y="64.6">D1</text>
<text x="62" y="61.3">P13</text>
<text x="71.4" y="61">15k</text>
<text x="81.3" y="65.9">10n</text>
<text x="81.3" y="63.3">C9</text>
<text x="127.9" y="65.6">R15</text>
<text x="148.5" y="63.8">P14</text>
<text x="172.6" y="62.6">1k</text>
<text x="23.6" y="72">1k</text>
<text x="23.6" y="69.4">R16</text>
<text x="47.5" y="70.7">0</text>
<text x="47.5" y="68.2">Z5</text>
<text x="56.1" y="71.5">0</text>
<text x="56.1" y="68.9">Z6</text>
<text x="127.9" y="68.2">5k</text>
<text x="162.5" y="66.3">P6</text>
<text x="220.2" y="83.1">R17</text>
<text x="220.2" y="87.7">10k</text>
<text x="92.5" y="93.1">P7</text>
<text x="218.4" y="93.1">U3</text>
<text x="218.4" y="95.6">OPA189</text>
<text x="245.7" y="99.7">R18</text>
<text x="71.9" y="107.6">R20</text>
<text x="82.1" y="107.6">R21</text>
<text x="94.8" y="107.6">R22</text>
<text x="105" y="105">50R</text>
<text x="105" y="102.5">R19</text>
<text x="245.7" y="104.3">50R</text>
<text x="16.2" y="113.4">P10</text>
<text x="71.9" y="110.1">10k</text>
<text x="82.1" y="110.1">1k</text>
<text x="94.8" y="110.1">100R</text>
<text x="106" y="112.6">P9</text>
<text x="274.4" y="109.6">P8</text>
<text x="106" y="115.2">10k</text>
<text x="222.5" y="116.8">100n</text>
<text x="222.5" y="114.2">C10</text>
<text x="230.1" y="116.8">100n</text>
<text x="230.1" y="114.2">C11</text>
<text x="259.7" y="116.5">J4</text>
<text x="101.2" y="146.3">U2B</text>
<text x="129.2" y="149.6">5k</text>
<text x="129.2" y="147">R23</text>
<text x="14.9" y="154.1">J5</text>
<text x="35.8" y="155.7">R7</text>
<text x="72.7" y="153.1">R25</text>
<text x="172.6" y="154.1">10k</text>
<text x="172.6" y="151.6">R24</text>
<text x="35.8" y="160.2">10k</text>
<text x="72.7" y="157.7">15k</text>
<text x="82.6" y="160">C12</text>
<text x="101.2" y="159.5">OPA2189</text>
<text x="147.2" y="160.5">P15</text>
<text x="172.6" y="159.2">1k</text>
<text x="172.6" y="156.7">R26</text>
<text x="201.6" y="159.7">R27</text>
<text x="14.6" y="167.3">0R</text>
<text x="14.6" y="164.8">R28</text>
<text x="23.8" y="164.3">P12</text>
<text x="47" y="167.1">D4</text>
<text x="55.9" y="166.3">D3</text>
<text x="62" y="163">P16</text>
<text x="82.6" y="162.5">10n</text>
<text x="114.6" y="165.8">R35</text>
<text x="162.5" y="163">P11</text>
<text x="201.6" y="162.3">10k</text>
<text x="23.6" y="172.5">1k</text>
<text x="23.6" y="169.9">R29</text>
<text x="47.5" y="172.5">0</text>
<text x="47.5" y="169.9">Z7</text>
<text x="56.1" y="173.2">0</text>
<text x="56.1" y="170.7">Z8</text>
<text x="114.6" y="170.4">15k</text>
<text x="124.6" y="172.7">C14</text>
<text x="124.6" y="175.3">10n</text>
</g>
<g font-size="2.3" fill="#f00">
<text x="85.9" y="43.5">Net class</text>
<text x="89.7" y="46.8">i</text>
</g>
</svg>
